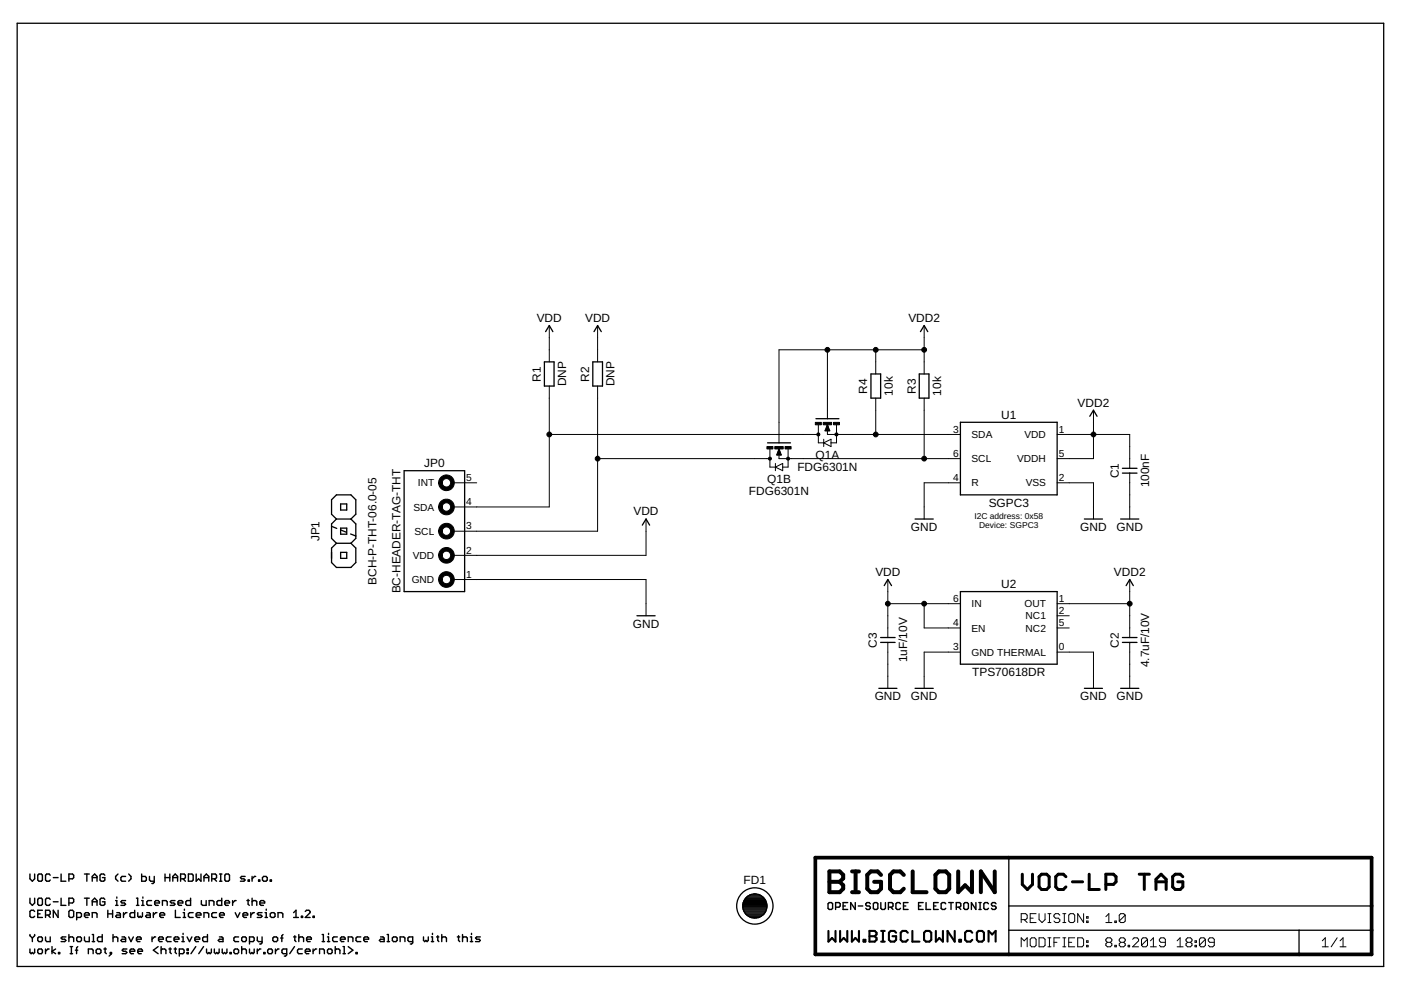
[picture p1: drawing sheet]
<svg xmlns="http://www.w3.org/2000/svg" width="297mm" height="210mm" viewBox="0 0 297 210" stroke-linecap="round" stroke-linejoin="round" font-family="sans-serif">
<g fill="none" stroke="#000" stroke-width=".21">
<path d="M116.5 69v7.7M126.7 69v7.7M175.4 74.2v14.6M185.7 74.2v5.1M195.9 69v10.3M195.9 74.2h-30.7v19.7M116.5 81.9v25.6h-20.6M116.5 92.1h57M126.7 81.9v30.7h-30.8M126.7 97.2h36.5M163.2 95.2v3.8h1.2M164.4 99l1.5-.7v1.5z"/>
<path d="M164.4 98.3v1.5M165.2 95.2v2h38.4M165.2 95.2l.5 1.3h-1zM165.2 95.2l-.2 1.3M165.2 95.2l-.3 1.3M165.2 95.2l-.4 1.3M165.2 95.2l.1 1.3M165.2 95.2l.2 1.3M165.2 95.2l.3 1.3M167.1 95.2v3.8h-1.2M173.5 90.1v3.8h1.1M174.6 93.9l1.6-.8v1.6z"/>
<path d="M174.6 93.1v1.6M175.4 90.1v2h28.2M175.4 90.1l.5 1.2h-1zM175.4 90.1l-.1 1.2M175.4 90.1l-.2 1.2M175.4 90.1l-.4 1.2M175.4 90.1l.2 1.2M175.4 90.1l.3 1.2M175.4 90.1l.4 1.2M177.4 90.1v3.8h-1.2M185.7 84.4v7.7M195.9 84.4v12.8"/>
<path d="M224.1 92.1h15.4v7.2M231.8 87v10.2h-7.7M95.9 102.4h5.2M137 110v7.8h-41.1M203.6 102.4h-7.7v7.6M224.1 102.4h7.7v7.6M239.5 100.3v9.7M95.9 122.9h41.1v7.7M188.2 122.9v12.3M188.2 136.2v9.7M188.2 128h15.4M195.9 128v5.1h7.7"/>
<path d="M203.6 138.3h-7.7v7.6M224.1 138.3h7.7v7.6M224.1 128h15.4M224.1 133.1h2.6M224.1 130.6h2.6M239.5 122.9v12.3M239.5 136.2v9.7M216.5 195h1l.3-.3v-.7l-.3-.3h-1v1.9M217.1 195l.7 .6M218.4 194.7h.7M218.7 198.8h.7l.3 .4v1.2l-.3 .3h-.7l-.3-.3v-1.2zM219.7 193.7h-1.3v1.9h1.3"/>
<path d="M220.3 193.7v1.3l.6 .6 .7-.6v-1.3M220.3 198.8h1l.3 .4v1.2l-.3 .3h-1zM222.2 193.7h.6M222.2 195.6h.6M222.2 198.8h.6M222.5 193.7v1.9M222.5 198.8v1.9M223.5 199.8h.6M224.7 194l-.3-.3h-.6l-.3 .3v.4l.3 .3h.6l.3 .3v.3l-.3 .3h-.6l-.3-.3M224.7 198.8h-1.2v1.9M225.3 193.7h.7M225.3 195.6h.7"/>
<path d="M225.3 198.8h.7M225.7 193.7v1.9M225.7 198.8v1.9M226.6 199.8h.6M226.9 193.7h.6l.4 .3v1.3l-.4 .3h-.6l-.3-.3v-1.3zM227.9 198.8h-1.3v1.9h1.3M228.5 198.8h.9l.3 .4v1.2l-.3 .3h-.9zM229.7 193.7v1.9l-1.2-1.9v1.9M230.4 195.3h.3v.3h-.3zM230.4 194.4h.3v.3h-.3zM230.4 199.5h.3v.3h-.3zM234.5 195.6h1.2"/>
<path d="M234.5 194.4l.6-.7v1.9M234.8 199.8l-.3-.3v-.3l.3-.4h.6l.3 .4v.3l-.3 .3M234.8 199.8l-.3 .3v.3l.3 .3h.6l.3-.3v-.3l-.3-.3M234.8 199.8h.6M236.4 195.3h.3v.3h-.3zM237.6 199.8l-.3-.3v-.3l.3-.4h.7l.3 .4v.3l-.3 .3M237.6 199.8l-.3 .3v.3l.3 .3h.7l.3-.3v-.3l-.3-.3M237.6 199.8h.7M238.6 194l-.3-.3h-.7l-.3 .3v1.3M238.6 194v1.3l-.3 .3h-.7l-.3-.3M238.6 194l-1.3 1.3M240.1 199.2l.4-.4h.6l.3 .4v.3l-1.3 1.2h1.3"/>
<path d="M243.3 199.2l-.3-.4h-.7l-.3 .4v1.2M243.3 199.2v1.2l-.3 .3h-.7l-.3-.3M243.3 199.2l-1.3 1.2M243.9 199.5l.6-.7v1.9M247.1 199.8h-1l-.3-.3v-.3l.3-.4h.7l.3 .4v1.2l-.3 .3h-.7l-.3-.3M249.6 199.5l.6-.7v1.9M251.8 199.8l-.3-.3v-.3l.3-.4h.6l.3 .4v.3l-.3 .3M251.8 199.8l-.3 .3v.3l.3 .3h.6l.3-.3v-.3l-.3-.3M251.8 199.8h.6M253.4 199.5h.3v.3h-.3zM255.6 199.2l-.4-.4h-.6l-.3 .4v1.2M255.6 199.2v1.2l-.4 .3h-.6l-.3-.3"/>
<path d="M255.6 199.2l-1.3 1.2M257.5 199.8h-1l-.3-.3v-.3l.3-.4h.6l.4 .4v1.2l-.4 .3h-.6l-.3-.3M280.4 199.5l.6-.7v1.9M283.5 198.8l-1.3 1.9M284.1 199.5l.7-.7v1.9M216.5 200.7v-1.9l.6 .7 .7-.7v1.9M222.2 200.7h.6M225.3 200.7h.7M230.4 200.4h.3v.3h-.3zM236.4 200.4h.3v.3h-.3zM239.2 200.4h.3v.3h-.3zM243.9 200.7h1.3"/>
<path d="M249.6 200.7h1.2M253.4 200.4h.3v.3h-.3zM280.4 200.7h1.2M284.1 200.7h1.3"/>
</g>
<g fill="#000" stroke="#000" stroke-width=".21">
<path d="M173.3 91.9h.4v.5h-.4z" fill-rule="evenodd"/>
<path d="M93.5 101.2a1.66 1.66 0 0 1 2.6 .3 1.66 1.66 0 0 1-1 2.5 1.66 1.66 0 0 1-2.1-1.6h.8a.9 .9 0 0 1 1.3-.8 .9 .9 0 0 1 .1 1.5 .9 .9 0 0 1-1.4-.5v-.2h-.8l.2-.8z" fill-rule="evenodd"/>
<path d="M93.5 106.3a1.66 1.66 0 0 1 2.6 .3 1.66 1.66 0 0 1-1 2.5 1.66 1.66 0 0 1-2.1-1.6h.8a.9 .9 0 0 1 1.3-.8 .9 .9 0 0 1 .1 1.5 .9 .9 0 0 1-1.4-.5v-.2h-.8l.2-.8z" fill-rule="evenodd"/>
<path d="M93.5 111.5a1.66 1.66 0 0 1 2.6 .3 1.66 1.66 0 0 1-1 2.4 1.66 1.66 0 0 1-2.1-1.6h.8a.89 .89 0 0 1 1.3-.8 .89 .89 0 0 1 .1 1.6 .89 .89 0 0 1-1.4-.6v-.2h-.8l.2-.8z" fill-rule="evenodd"/>
<path d="M93.5 116.6a1.66 1.66 0 0 1 2.6 .3 1.66 1.66 0 0 1-1 2.5 1.66 1.66 0 0 1-2.1-1.6h.8a.89 .89 0 0 1 1.3-.8 .89 .89 0 0 1 .1 1.5 .89 .89 0 0 1-1.4-.5v-.2h-.8l.2-.9z" fill-rule="evenodd"/>
<path d="M93.5 121.7a1.66 1.66 0 0 1 2.6 .3 1.66 1.66 0 0 1-1 2.5 1.66 1.66 0 0 1-2.1-1.6h.8a.9 .9 0 0 1 1.3-.8 .9 .9 0 0 1 .1 1.5 .9 .9 0 0 1-1.4-.5v-.2h-.8l.2-.8z" fill-rule="evenodd"/>
<circle cx="175.4" cy="74.2" r=".51"/>
<circle cx="185.7" cy="74.2" r=".51"/>
<circle cx="195.9" cy="74.2" r=".51"/>
<circle cx="116.5" cy="92.1" r=".51"/>
<circle cx="126.7" cy="97.2" r=".51"/>
<circle cx="163.2" cy="97.2" r=".33"/>
<circle cx="167.1" cy="97.2" r=".33"/>
<circle cx="177.4" cy="92.1" r=".33"/>
<circle cx="185.7" cy="92.1" r=".51"/>
<circle cx="195.9" cy="97.2" r=".51"/>
<circle cx="231.8" cy="92.1" r=".51"/>
<circle cx="188.2" cy="128" r=".51"/>
<circle cx="195.9" cy="128" r=".51"/>
<circle cx="239.5" cy="128" r=".51"/>
</g>
<g fill="none" stroke="#000" stroke-width=".28">
<path d="M3.6 4.9h289.8v200h-289.8zM115.4 76.7h2.1v5.2h-2.1zM115.7 70.3l.8-1.3 .7 1.3M125.7 76.7h2v5.2h-2zM125.9 70.3l.8-1.3 .8 1.3M184.7 79.3h2v5.1h-2zM194.9 79.3h2.1v5.1h-2.1zM195.2 70.3l.7-1.3 .8 1.3M85.7 99.8h12.8v25.6h-12.8zM162.7 93.9h4.9M173 88.8h4.9M203.6 89.5h20.5v15.4h-20.5z"/>
<path d="M231.1 88.3l.7-1.3 .8 1.3M238 99.3h3.1M70.3 111.6l1.1 .4M71.3 110l-1-1v-3l1-1.1h3.1l1 1.1v3l-1 1M71.3 110l-1 1.1v3.1l1 1M71.3 115.2l-1 1v3.1l1 1h3.1l1-1v-3.1l-1-1M71.3 115.2h3.1M71.3 110h3.1M72.2 106.8h1.3v1.3h-1.3zM72.2 112h1.3v1.3h-1.3zM72.2 117.1h1.3v1.3h-1.3zM72.3 112.4l1.1 .4"/>
<path d="M74.3 113.2l1.1 .4M74.4 110l1 1.1v3.1l-1 1M136.2 111.3l.8-1.3 .7 1.3M194 110h3.9M229.9 110h3.8M237.6 110h3.8M238 100.3h3.1M135 130.6h3.9M186.7 136.2h3.1M186.7 135.2h3.1M187.5 124.2l.7-1.3 .8 1.3M203.6 125.4h20.5v15.4h-20.5z"/>
<path d="M238 136.2h3.1M238 135.2h3.1M238.8 124.2l.7-1.3 .8 1.3M186.3 145.9h3.9M194 145.9h3.9M229.9 145.9h3.8M237.6 145.9h3.8M157.5 192.2h5.1M157.5 192h5.1M157.5 192.5l.2 .7M157.5 192.5h5.1M157.5 191.8h5.1"/>
<path d="M157.5 192.7h5M157.5 191.6h5M157.6 191.4l-.1 1.1M157.6 191.3h4.9M157.6 192.9h4.9M157.7 191.1h4.7M157.7 193.1h4.7M157.7 193.2l.7 .8M157.8 190.9h4.5M157.8 193.4h4.5M157.9 190.7h4.3M158 193.6h4.1"/>
<path d="M158.1 190.5h3.9M158.1 193.8h3.8M158.3 190.2h3.5M158.4 194l.2 .2M158.4 194h3.3M158.6 190h2.9M158.6 194.2a2.48 2.48 0 0 0 2.8 0M158.7 194.3h2.7M159 189.8h2.1M159 189.8a2.56 2.56 0 0 1 3.5 1.6M159 189.8l-.9 .6-.5 1M159.1 194.5h1.9"/>
<path d="M159.8 189.5h.5M161.7 194l-.3 .2M162.4 193.2l-.7 .8M162.5 191.4l.1 1.1M162.6 192.5l-.2 .7M213.9 181.8v20.6M213.9 192.1h76.9M213.9 197.2h76.9M275.4 197.2v5.2"/>
<circle cx="160" cy="192.1" r="3.9"/>
</g>
<path d="M172.9 181.8h117.9v20.6h-117.9z" fill="none" stroke="#000" stroke-width=".78"/>
<path d="M175.9 184.8h2.1l.8 .7v.7l-.8 .8 .8 .7v.7l-.8 .8h-2.1zM175.9 187h2.1M180.7 184.8h1.4M180.7 189.2h1.4M181.4 184.8v4.4M186.8 185.5l-.7-.7h-1.5l-.7 .7v2.9l.7 .8h1.5l.7-.8v-1.4h-1.5M191.6 185.5l-.7-.7h-1.5l-.7 .7v2.9l.7 .8h1.5l.7-.8M193.5 184.8v4.4h2.9M198.3 185.5l.8-.7h1.4l.8 .7v2.9l-.8 .8h-1.4l-.8-.8zM203.2 184.8v4.4l1.4-1.5 1.5 1.5v-4.4M210.9 184.8v4.4l-2.9-4.4v4.4" fill="none" stroke="#000" stroke-width=".85"/>
<g fill="none" stroke="#000" stroke-width=".3">
<path d="M6.3 185.3v1l.6 .5 .4-.5v-1M6.3 190.4v1.1l.6 .5 .4-.5v-1.1M6.3 198.1v.3l.6 .5M6.9 198.9v.7M7.3 193.3l-.2-.3h-.5l-.3 .3v1l.3 .2h.5l.2-.2M7.3 198.1v.3l-.4 .5M8 198.9l.3-.3h.5l.2 .3v.5l-.2 .2h-.5l-.3-.2zM8 193.8h.5M8.3 185.3h.5l.2 .3v1l-.2 .2h-.5l-.3-.2v-1zM8.3 190.4h.5l.2 .3v1l-.2 .3h-.5l-.3-.3v-1zM9 193h-1v1.5h1M9.7 194h.7l.2-.2v-.5l-.2-.3h-.7v1.5"/>
<path d="M9.7 198.6v.8l.2 .2h.7v-1M10.2 194l.4 .5M10.6 185.6l-.2-.3h-.5l-.2 .3v1l.2 .2h.5l.2-.2M10.6 190.7l-.2-.3h-.5l-.2 .3v1l.2 .3h.5l.2-.3M11.3 186.1h1M11.3 191.2h1M12.3 193v1.5l-1-1.5v1.5M13 185.3v1.5h1M13 190.4v1.6h1M14 198.6h-.8l-.2 .3 .2 .2h.5l.3 .3-.3 .2h-.7M14.6 186.3h.8l.2-.2v-.5l-.2-.3h-.8v1.5M14.6 191.5h.8l.2-.3v-.5l-.2-.3h-.8v1.6"/>
<path d="M14.6 198.1v1.5M14.6 198.9l.3-.3h.5l.2 .3v.7M14.9 193h.5l.2 .3v1l-.2 .2h-.5l-.3-.2v-1zM16.3 194.5h.7l.3-.2v-.5l-.3-.3h-.7v1.5M16.3 198.9l.2-.3h.5l.3 .3v.5l-.3 .2h-.5l-.2-.2zM17.9 185.3h1M17.9 190.4h1M17.9 194h1v-.2l-.2-.3h-.5l-.3 .3v.5l.3 .2h.5M17.9 198.6v.8l.3 .2h.7v-1M18.4 185.3v1.5M18.4 190.4v1.6M19.6 186.1h1"/>
<path d="M19.6 186.8v-1l.5-.5 .5 .5v1M19.6 192v-1.1l.5-.5 .5 .5v1.1M19.6 194.5v-1h.7l.3 .3v.7M19.6 191.2h1M19.6 199.6h.5M19.6 198.1h.2v1.5M21.7 198.1v1.5h-.8l-.2-.2v-.5l.2-.3h.8M22.2 185.6l-.2-.3h-.5l-.3 .3v1l.3 .2h.5l.2-.2v-.5h-.5M22.2 190.7l-.2-.3h-.5l-.3 .3v1l.3 .3h.5l.2-.3v-.5h-.5M22.9 193.8h1M22.9 193v1.5M23.9 193v1.5"/>
<path d="M24 198.9l.2-.3h.5l.3 .3v.7M24 198.1v1.5M24.5 192h.5M24.5 190.9h.3v1.1M24.8 190.2v.2M24.8 193.5h.5l.2 .3v.7h-.7l-.3-.2 .3-.3h.7M25 185.3l-.5 .5v.5l.5 .5M25.9 198.6h.5l.2 .3v.7h-.7l-.3-.2 .3-.3h.7M26.2 193.5v1M26.6 185.8h-.7l-.3 .3v.5l.3 .2h.7M26.6 190.9h-.7l-.3 .3 .3 .3h.5l.2 .2-.2 .3h-.8M26.9 193.5h-.2l-.5 .5"/>
<path d="M27.3 185.3l.5 .5v.5l-.5 .5M27.3 198.6l.5 1 .5-1M28.6 193v1.5h-.8l-.2-.2v-.5l.2-.3h.8M28.9 190.4h.3v1.6M28.9 192h.5M28.9 199.1h1v-.2l-.2-.3h-.5l-.3 .3v.5l.3 .2h.5M29.2 193.5v.8l.3 .2 .2-.2 .3 .2 .2-.2v-.8M30 185.3v1.5h.8l.2-.2v-.5l-.2-.3h-.8M30 192h.5M30 190.9h.3v1.1M30.3 190.2v.2M31.1 193.5h.5l.3 .3v.7h-.8l-.2-.2 .2-.3h.8"/>
<path d="M31.7 185.8v.8l.2 .2h.8M32.1 190.9h-.7l-.3 .3v.5l.3 .3h.7M32.2 198.6v1M32.5 193.5v1M32.7 185.8v1.3l-.3 .2h-.2M32.8 191.5h1v-.3l-.3-.3h-.5l-.2 .3v.5l.2 .3h.5M33 198.6h-.3l-.5 .5M33.3 193.5h-.3l-.5 .5M33.6 199.1h1v-.2l-.2-.3h-.5l-.3 .3v.5l.3 .2h.5M33.9 194h1v-.2l-.3-.3h-.5l-.2 .3v.5l.2 .2h.5M34.4 192v-1.1h.8l.3 .3v.8M35 186.1h1"/>
<path d="M35 185.3v1.5M36 185.3v1.5M36.3 198.6h-.8l-.2 .3v.5l.2 .2h.8M36.6 186.1h1.1M36.6 186.8v-1l.5-.5 .6 .5v1M36.9 199.1h1v-.2l-.2-.3h-.5l-.3 .3v.5l.3 .2h.5M37.1 190.9h-.8l-.2 .3 .2 .3h.6l.2 .2-.2 .3h-.8M37.2 193v1.5h1M37.7 191.5h1.1v-.3l-.3-.3h-.5l-.3 .3v.5l.3 .3h.5M38.3 186.3h.8l.2-.2v-.5l-.2-.3h-.8v1.5M38.6 199.6h.5M38.6 198.6h.2v1"/>
<path d="M38.8 186.3l.5 .5M38.8 197.9v.2M38.8 194.5h.5M38.8 193.5h.3v1M39.1 192.8v.2M39.7 198.6l.5 1 .5-1M39.9 185.3h.8l.3 .3v1l-.3 .2h-.8zM40.4 190.4v1.6h-.8l-.2-.3v-.5l.2-.3h.8M41 193.5h-.8l-.3 .3v.5l.3 .2h.8M41.3 199.1h1v-.2l-.2-.3h-.5l-.3 .3v.5l.3 .2h.5M41.6 185.3v1.5l.5-.5 .5 .5v-1.5M41.6 194h1v-.2l-.2-.3h-.6l-.2 .3v.5l.2 .2h.6"/>
<path d="M42.7 190.9v.8l.2 .3h.8v-1.1M43.2 186.1h1.1M43.2 186.8v-1l.6-.5 .5 .5v1M43.2 194.5v-1h.8l.3 .3v.7M44 198.1v1.5h-.8l-.2-.2v-.5l.2-.3h.8M44.3 192v-1.1h.8l.3 .3v.8M44.9 186.3h.8l.2-.2v-.5l-.2-.3h-.8v1.5M45.4 186.3l.5 .5M45.9 193.5h-.8l-.2 .3v.5l.2 .2h.8M46.5 198.6h.5l.3 .3v.7h-.8l-.2-.2 .2-.3h.8M46.5 185.3h.6M46.5 186.8h.6"/>
<path d="M46.5 194h1.1v-.2l-.3-.3h-.5l-.3 .3v.5l.3 .2h.5M46.8 185.3v1.5M47 190.4v1.6h-.8l-.2-.3v-.5l.2-.3h.8M47.7 191.5h1v-.3l-.3-.3h-.5l-.2 .3v.5l.2 .3h.5M47.9 185.3h.5l.3 .3v1l-.3 .2h-.5l-.2-.2v-1zM49.3 190.9v1.1M49.9 193.5l.5 1 .5-1M50.1 190.9h-.3l-.5 .6M50.6 198.6h-.8l-.2 .3v.5l.2 .2h.8M51.2 198.9l.3-.3h.5l.2 .3v.5l-.2 .2h-.5l-.3-.2zM51.5 194h1v-.2l-.2-.3h-.5l-.3 .3v.5l.3 .2h.5M52 185.8h-.8l-.2 .3 .2 .2h.5l.3 .3-.3 .2h-.7"/>
<path d="M52.3 190.9h.6M52.6 190.7v1l.3 .3M52.6 186.6h.3v.2h-.3zM52.9 199.6h.8l.2-.2v-.5l-.2-.3h-.8v1.6M53.2 193.5v1M53.4 185.8v1M53.4 190.4v1.6M53.4 191.2l.3-.3h.5l.2 .3v.8M53.9 193.5h-.2l-.5 .5M54.2 185.8h-.2l-.6 .5M54.5 198.6v.8l.3 .2h.8M54.8 186.6h.3v.2h-.3z"/>
<path d="M55.1 191.5h1v-.3l-.2-.3h-.5l-.3 .3v.5l.3 .3h.5M55.6 193.5h-.8l-.3 .3 .3 .2h.5l.3 .3-.3 .2h-.8M55.6 198.6v1.3l-.3 .3h-.2M55.6 186.1l.3-.3h.5l.3 .3v.5l-.3 .2h-.5l-.3-.2zM56.2 194.5h.5M56.2 193.5h.3v1M56.5 192.8v.2M57.3 186.6h.3v.2h-.3zM57.3 193.8l.3-.3h.5l.2 .3v.5l-.2 .2h-.5l-.3-.2zM57.8 198.9l.3-.3h.5l.3 .3v.5l-.3 .2h-.5l-.3-.2zM58.9 194.5v-1h.8l.3 .3v.7M59.5 198.9h.5"/>
<path d="M60 198.1l-.2 .3v1.2M62.3 194.5h1M62.3 193.5l.5-.5v1.5M62.3 198.6h.5M62.5 198.4v1l.3 .2M63.4 198.9l.2-.3h.5l.3 .3v.7M63.4 198.1v1.5M63.9 194.3h.3v.2h-.3zM64.7 193.3l.3-.3h.5l.2 .3v.2l-1 1h1M65 199.1h1v-.2l-.2-.3h-.5l-.3 .3v.5l.3 .2h.5M66.4 194.3h.2v.2h-.2zM68.3 199.6h.5"/>
<path d="M68.3 198.1h.3v1.5M69.4 199.6h.5M69.4 198.6h.3v1M69.7 197.9v.2M71.5 198.6h-.7l-.3 .3v.5l.3 .2h.7M72.2 199.1h1v-.2l-.3-.3h-.5l-.2 .3v.5l.2 .2h.5M73.8 199.6v-1h.8l.2 .3v.7M76.5 198.6h-.8l-.2 .3v.5l.2 .2h.8M77.1 199.1h1v-.2l-.2-.3h-.5l-.3 .3v.5l.3 .2h.5M80.7 198.6h.5l.2 .3v.7h-.7l-.3-.2 .3-.3h.7M82.1 199.6h.5M82.1 198.1h.2v1.5"/>
<path d="M83.2 198.9l.2-.3h.5l.3 .3v.5l-.3 .2h-.5l-.2-.2zM84.8 199.6v-1h.8l.3 .3v.7M87.5 199.6h-.8l-.2-.2v-.5l.2-.3h.8v1.3l-.3 .3h-.2M89.8 198.6v.8l.2 .2 .3-.2 .3 .2 .2-.2v-.8M91.5 199.6h.4M91.5 198.6h.2v1M91.7 197.9v.2M92.6 198.6h.4M92.8 198.4v1l.2 .2M93.7 198.9l.2-.3h.5l.3 .3v.7M93.7 198.1v1.5M97 198.6h.5"/>
<path d="M97.2 198.4v1l.3 .2M98.1 198.9l.2-.3h.5l.3 .3v.7M98.1 198.1v1.5M99.7 199.6h.5M99.7 198.6h.3v1M100 197.9v.2M101.8 198.6h-.7l-.3 .3 .3 .2h.5l.2 .3-.2 .2h-.8M175.8 191.4h.5l.2 .2v1l-.2 .2h-.5l-.2-.2v-1zM177.2 192.3h.7l.2-.2v-.5l-.2-.2h-.7v1.4M178.8 192.1h.4M179.7 191.4h-.9v1.4h.9M181.3 191.4v1.4l-.9-1.4v1.4"/>
<path d="M182 192.1h.9M184.5 191.6l-.2-.2h-.5l-.2 .2v.3l.2 .2h.5l.2 .2v.3l-.2 .2h-.5l-.2-.2M185.4 191.4h.5l.2 .2v1l-.2 .2h-.5l-.2-.2v-1zM186.8 191.4v1.2l.2 .2h.5l.2-.2v-1.2M188.4 192.3h.7l.2-.2v-.5l-.2-.2h-.7v1.4M188.8 192.3l.5 .5M190.9 191.6l-.2-.2h-.5l-.3 .2v1l.3 .2h.5l.2-.2M191.6 192.1h.4M192.5 191.4h-.9v1.4h.9M194.8 192.1h.4M195.7 191.4h-.9v1.4h.9M196.3 191.4v1.4h1"/>
<path d="M198 192.1h.4M198.9 191.4h-.9v1.4h.9M200.5 191.6l-.2-.2h-.5l-.3 .2v1l.3 .2h.5l.2-.2M201.1 191.4h1M201.6 191.4v1.4M202.8 192.3h.7l.2-.2v-.5l-.2-.2h-.7v1.4M203.2 192.3l.5 .5M204.6 191.4h.5l.2 .2v1l-.2 .2h-.5l-.3-.2v-1zM206.9 191.4v1.4l-.9-1.4v1.4M207.5 191.4h.5M207.5 192.8h.5M207.8 191.4v1.4"/>
<path d="M209.6 191.6l-.3-.2h-.4l-.3 .2v1l.3 .2h.4l.3-.2M211.2 191.6l-.3-.2h-.5l-.2 .5 .2 .2h.5l.3 .2v.3l-.3 .2h-.5l-.2-.2M6.3 201.2v.8l.3 .2 .3-.2 .2 .2 .2-.2v-.8M8.3 201.2h.5l.2 .3v.5l-.2 .2h-.5l-.3-.2v-.5zM9.7 201.2v1M10.4 201.2h-.2l-.5 .5M11 200.7v1.5M11.8 201.2l-.8 .5 .8 .5M12.4 202h.3v.2h-.3zM14.9 202.2h.5M14.9 200.7h.5M15.1 200.7v1.5"/>
<path d="M16 201.5h.5M16.5 200.7l-.3 .3v1.2M18.7 202.2v-1h.8l.2 .3v.7M20.4 201.5l.2-.3h.5l.3 .3v.5l-.3 .2h-.5l-.2-.2zM22 201.2h.5M22.3 201v1l.2 .2M23.4 202h.2v.2h-.2zM23.6 202.2l-.5 .5M26.9 201.2h-.8l-.2 .3 .2 .2h.5l.3 .3-.3 .2h-.7M27.6 201.7h1v-.2l-.3-.3h-.5l-.2 .3v.5l.2 .2h.5M29.2 201.7h1v-.2l-.2-.3h-.5l-.3 .3v.5l.3 .2h.5M33.5 200.7l-1 .8 1 .7"/>
<path d="M34.2 201.5l.2-.3h.5l.3 .3v.7M34.2 200.7v1.5M35.8 201.2h.5M36.1 201v1l.2 .2M36.9 201.2h.5M37.2 201v1l.2 .2M38 202.2h.8l.2-.2v-.5l-.2-.3h-.8v1.5M39.7 202h.2v.2h-.2zM39.7 201.2h.2v.3h-.2zM41.5 200.7l-1 1.5M43.2 200.7l-1.1 1.5M43.8 201.2v.8l.2 .2 .3-.2 .3 .2 .2-.2v-.8"/>
<path d="M45.4 201.2v.8l.3 .2 .3-.2 .2 .2 .3-.2v-.8M47.1 201.2v.8l.2 .2 .3-.2 .3 .2 .2-.2v-.8M48.8 202h.2v.2h-.2zM49.6 201.5l.2-.3h.5l.3 .3v.5l-.3 .2h-.5l-.2-.2zM51.2 201.5l.3-.3h.5l.2 .3v.7M51.2 200.7v1.5M52.9 201.2v.8l.2 .2 .3-.2 .3 .2 .2-.2v-.8M54.5 201.2v1M55.3 201.2h-.2l-.6 .5M55.9 202h.3v.2h-.3zM56.7 201.5l.3-.3h.5l.3 .3v.5l-.3 .2h-.5l-.3-.2zM58.4 201.2v1"/>
<path d="M59.2 201.2h-.3l-.5 .5M60.8 202.2h-.8l-.2-.2v-.5l.2-.3h.8v1.3l-.3 .2h-.2M62.4 200.7l-1 1.5M64.1 201.2h-.8l-.2 .3v.5l.2 .2h.8M64.7 201.7h1v-.2l-.2-.3h-.5l-.3 .3v.5l.3 .2h.5M66.4 201.2v1M67.1 201.2h-.2l-.5 .5M67.8 202.2v-1h.7l.3 .3v.7M69.7 201.2h.5l.2 .3v.5l-.2 .2h-.5l-.3-.2v-.5zM71.1 201.5l.2-.3h.5l.3 .3v.7M71.1 200.7v1.5M72.7 202.2h.5"/>
<path d="M72.7 200.7h.3v1.5M73.8 200.7l1 .8-1 .7M75.5 202h.2v.2h-.2z"/>
</g>
<g fill="none" stroke="#000" stroke-width=".44">
<path d="M175.6 197.4v2.2l.8-.7 .7 .7v-2.2M178.1 197.4v2.2l.8-.7 .7 .7v-2.2M180.6 197.4v2.2l.8-.7 .7 .7v-2.2M183.1 199.3h.4v.3h-.4zM184.3 197.4h1.2l.3 .4v.3l-.3 .4 .3 .4v.4l-.3 .3h-1.2zM184.3 198.5h1.2M186.8 199.6h.8M186.8 197.4h.8M187.2 197.4v2.2M190 197.8l-.4-.4h-.8l-.3 .4v1.5l.3 .3h.8l.4-.3v-.8h-.8M192.5 197.8l-.4-.4h-.8l-.3 .4v1.5l.3 .3h.8l.4-.3M193.4 197.4v2.2h1.5"/>
<path d="M195.9 197.8l.4-.4h.8l.3 .4v1.5l-.3 .3h-.8l-.4-.3zM198.4 197.4v2.2l.8-.7 .7 .7v-2.2M202.4 197.4v2.2l-1.5-2.2v2.2M203.4 199.3h.4v.3h-.4zM206.1 197.8l-.3-.4h-.8l-.4 .4v1.5l.4 .3h.8l.3-.3M207.5 197.4h.7l.4 .4v1.5l-.4 .3h-.7l-.4-.3v-1.5zM209.6 199.6v-2.2l.8 .7 .7-.7v2.2"/>
</g>
<path d="M216.7 185.4v2.1l1.1 1.1 1.1-1.1v-2.1M220.8 185.4h1.1l.5 .5v2.1l-.5 .6h-1.1l-.5-.6v-2.1zM226 185.9l-.6-.5h-1l-.6 .5v2.1l.6 .6h1l.6-.6M227.4 187h2.1M230.9 185.4v3.2h2.2M234.5 187.5h1.6l.5-.5v-1.1l-.5-.5h-1.6v3.2M241.5 185.4h2.2M242.6 185.4v3.2M245.1 187h2.1M245.1 188.6v-2.2l1.1-1 1 1v2.2M250.8 185.9l-.6-.5h-1l-.6 .5v2.1l.6 .6h1l.6-.6v-1h-1.1" fill="none" stroke="#000" stroke-width=".63"/>
<path d="M162.6 94.7h1.3v.5h-1.3zM164.3 94.7h1.8v.5h-1.8zM166.5 94.7h1.2v.5h-1.2zM172.9 89.6h1.2v.5h-1.2zM174.5 89.6h1.8v.5h-1.8zM176.7 89.6h1.3v.5h-1.3z" fill="#000" stroke="#000" stroke-width=".21"/>
<g font-size="2.5">
<text x="113.8" y="68.3">VDD</text>
<text x="124.1" y="68.3">VDD</text>
<text x="192.6" y="68.3">VDD2</text>
<text x="114.7" y="80.9" transform="rotate(-90 114.7 80.9)">R1</text>
<text x="120" y="81.9" transform="rotate(-90 120 81.9)">DNP</text>
<text x="124.9" y="80.9" transform="rotate(-90 124.9 80.9)">R2</text>
<text x="130.3" y="81.9" transform="rotate(-90 130.3 81.9)">DNP</text>
<text x="183.9" y="83.5" transform="rotate(-90 183.9 83.5)">R4</text>
<text x="189.3" y="83.9" transform="rotate(-90 189.3 83.9)">10k</text>
<text x="194.1" y="83.5" transform="rotate(-90 194.1 83.5)">R3</text>
<text x="199.5" y="83.9" transform="rotate(-90 199.5 83.9)">10k</text>
<text x="212.3" y="88.8">U1</text>
<text x="228.5" y="86.2">VDD2</text>
<text x="89.9" y="99">JP0</text>
<text x="169.1" y="99.8">FDG6301N</text>
<text x="172.9" y="97.2">Q1A</text>
<text x="237.2" y="101.4" transform="rotate(-90 237.2 101.4)">C1</text>
<text x="158.8" y="104.9">FDG6301N</text>
<text x="162.6" y="102.4">Q1B</text>
<text x="209.6" y="107.5">SGPC3</text>
<text x="243.6" y="103.4" transform="rotate(-90 243.6 103.4)">100nF</text>
<text x="134.3" y="109.3">VDD</text>
<text x="193.1" y="112.6">GND</text>
<text x="229" y="112.6">GND</text>
<text x="236.7" y="112.6">GND</text>
<text x="67.7" y="114.8" transform="rotate(-90 67.7 114.8)">JP1</text>
<text x="79.8" y="124" transform="rotate(-90 79.8 124)">BCH-P-THT-06.0-05</text>
<text x="84.9" y="125.8" transform="rotate(-90 84.9 125.8)">BC-HEADER-TAG-THT</text>
<text x="185.6" y="122.1">VDD</text>
<text x="212.3" y="124.7">U2</text>
<text x="236.2" y="122.1">VDD2</text>
<text x="134.2" y="133.1">GND</text>
<text x="185.9" y="137.3" transform="rotate(-90 185.9 137.3)">C3</text>
<text x="237.2" y="137.3" transform="rotate(-90 237.2 137.3)">C2</text>
<text x="192.3" y="140.4" transform="rotate(-90 192.3 140.4)">1uF/10V</text>
<text x="206.1" y="143.4">TPS70618DR</text>
<text x="243.6" y="141.5" transform="rotate(-90 243.6 141.5)">4.7uF/10V</text>
<text x="185.4" y="148.5">GND</text>
<text x="193.1" y="148.5">GND</text>
<text x="229" y="148.5">GND</text>
<text x="236.7" y="148.5">GND</text>
<text x="157.7" y="187.5">FD1</text>
</g>
<g font-size="2.2">
<text x="202.1" y="91.7">3</text>
<text x="206" y="92.9">SDA</text>
<text x="217.2" y="92.9">VDD</text>
<text x="224.5" y="91.7">1</text>
<text x="202.1" y="96.9">6</text>
<text x="206" y="98">SCL</text>
<text x="215.6" y="98">VDDH</text>
<text x="224.5" y="96.9">5</text>
<text x="88.6" y="103.1">INT</text>
<text x="98.9" y="107.1">4</text>
<text x="98.9" y="102">5</text>
<text x="202.1" y="102">4</text>
<text x="206" y="103.1">R</text>
<text x="217.5" y="103.1">VSS</text>
<text x="224.5" y="102">2</text>
<text x="87.6" y="108.3">SDA</text>
<text x="87.9" y="113.4">SCL</text>
<text x="98.9" y="112.3">3</text>
<text x="87.5" y="118.5">VDD</text>
<text x="98.9" y="117.4">2</text>
<text x="87.3" y="123.6">GND</text>
<text x="98.9" y="122.5">1</text>
<text x="202.1" y="127.6">6</text>
<text x="206" y="128.8">IN</text>
<text x="217.2" y="128.8">OUT</text>
<text x="217.4" y="131.3">NC1</text>
<text x="224.5" y="127.6">1</text>
<text x="224.5" y="130.2">2</text>
<text x="202.1" y="137.9">3</text>
<text x="202.1" y="132.8">4</text>
<text x="206" y="133.9">EN</text>
<text x="217.4" y="133.9">NC2</text>
<text x="224.5" y="132.8">5</text>
<text x="224.5" y="137.9">0</text>
<text x="206" y="139">GND THERMAL</text>
</g>
<g font-size="1.8">
<text x="206.6" y="110.1">I2C address: 0x58</text>
<text x="207.6" y="112">Device: SGPC3</text>
</g>
</svg>
